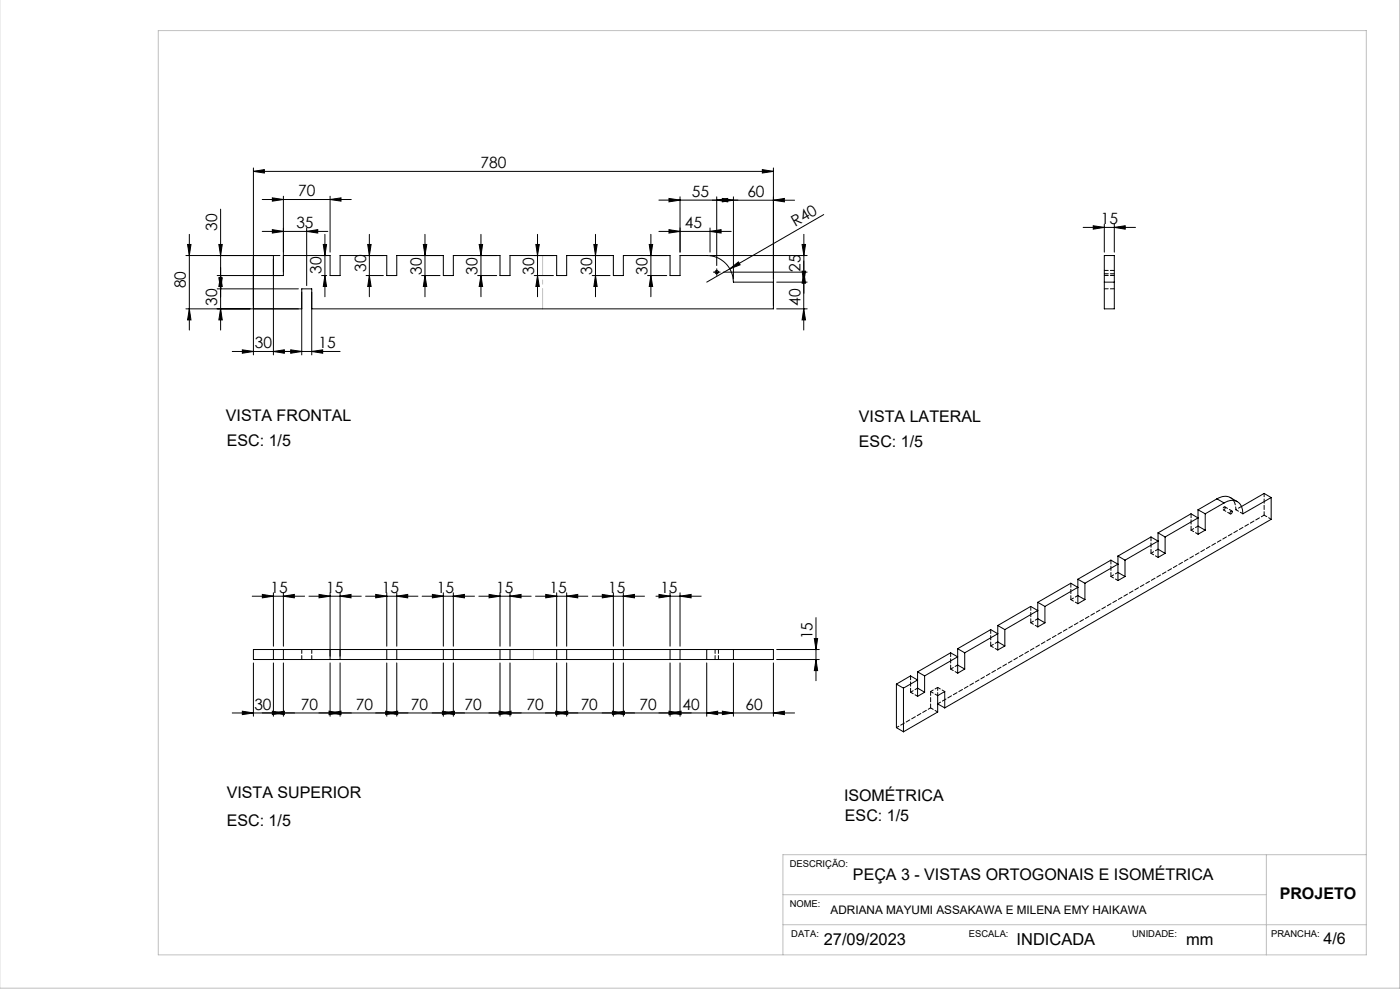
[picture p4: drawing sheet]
<svg xmlns="http://www.w3.org/2000/svg" width="420mm" height="297mm" viewBox="0 0 420 297" stroke-linecap="round" stroke-linejoin="round" font-family="sans-serif">
<g fill="none" stroke="#000" stroke-width=".3">
<path d="M76 51.4l3.3-.6v1.1zM76 50.3v56.1M76 51.4h156M78.7 59.8h26.7M81.7 59.3l3.3 .5-3.3 .5zM85 58.8v23.8h-19.8M99 59.8l3.3-.5v1zM99 58.8v16.8M197.7 60h40.7M200.7 59.5l3.3 .5-3.3 .5zM204 59v16.6M215 60l3.3-.5v1z"/>
<path d="M215 59v20.6M216.7 59.5l3.3 .5-3.3 .5zM220 59v24.6M228.7 50.8l3.3 .6-3.3 .5zM232 50.3v42.3h-138.5M55.8 76.6h28.2M56.3 73.3h1l-.5 3.3zM56.8 70.2v28.7M65.7 73.3h1l-.5 3.3zM66.2 62.7v36.2M78.7 69.4h19.7M81.7 68.8l3.3 .6-3.3 .4z"/>
<path d="M82 76.6v29.8M85 76.6h14v6h3v-6h14v6h3v-6h14v6h3v-6h14v6h3v-6h14v6h3v-6h14v6h3v-6h14v6h3v-6h8a8 8 0 0 1 8 8h12M92 69.4l3.3-.6v1zM92 68.3v17.3M97 73.3h1l-.5 3.3zM97.5 70.2v18.7M110.3 73.3h1l-.5 3.3zM110.8 70.2v18.7M127 73.3h1l-.5 3.3zM127.5 70.2v18.7M143.8 73.3h1l-.5 3.3zM144.3 70.2v18.7"/>
<path d="M160.8 73.3h1l-.5 3.3zM161.3 70.2v18.7M178.2 73.3h.9l-.5 3.3zM178.6 70.2v18.7M194.8 73.3h1l-.5 3.3zM195.3 70.2v18.7M197.7 69.4h21.7M200.7 68.8l3.3 .6-3.3 .4zM213 69.4l3.3-.6v1zM213 68.3v7.3M213 76.6h29.1M232 60l3.3-.5v1z"/>
<path d="M240.6 73.3h1.1l-.5 3.3zM241.2 70.2l-.1 28.7M247.1 64.3l-35.1 20.3M324.9 68.2h15.7M328 67.7l3.3 .5-3.3 .5zM331.3 67.2v8.4M334.3 68.2l3.3-.5v1zM334.3 67.2v8.4M56.8 92.6l.5 3.3h-1zM65.2 86.6h24.3M65.7 83.3h1l-.5 3.3zM66.2 82.6l.5 3.3h-1z"/>
<path d="M66.2 92.6l.5 3.3h-1zM90.5 92.6h-34.7M96.5 82.6h1.5M97.5 82.6l.5 3.3h-1zM109.8 82.6h5.2M110.8 82.6l.5 3.3h-1zM126.5 82.6h5.5M127.5 82.6l.5 3.3h-1zM143.3 82.6h5.7M144.3 82.6l.5 3.3h-1zM160.3 82.6h5.7M161.3 82.6l.5 3.3h-1z"/>
<path d="M177.7 82.6h5.3M178.6 82.6l.5 3.3h-.9zM194.3 82.6h5.7M195.3 82.6l.5 3.3h-1zM214.5 81.6h1M215 81.1v1M217 81.6h25.1M218.9 80.6l2.6-2.1 .5 .9zM233 92.6h9.1M233 84.6h9.1M240.6 81.3h1.1l-.6 3.3zM241.1 92.6l.6 3.3h-1.1z"/>
<path d="M241.2 81.6l.5 3.3h-1.1zM331.3 84.6v-8h3v8M331.3 84.6v8h3v-8M331.3 84.6h3M69.7 105.3h32.3M72.7 104.8l3.3 .5-3.3 .6zM82 105.3l3.3-.5v1.1zM87.2 104.8l3.3 .5-3.3 .6zM90.5 106.4v-19.8h3v19.8M93.5 105.3l3.3-.5v1.1zM347.4 159.7v7.4l2.1-1.3M347.4 159.7l9.9-5.7 2.1 1.2-9.9 5.7"/>
<path d="M347.4 159.7l2.1 1.2M359.4 152.8v7.3l2.2-1.2M359.4 152.8l2.2 1.2M359.4 157.7l2.2 1.2M361.6 154v4.9M365.1 149.5a4 4 0 0 1 4-.4l2.1 1.3M365.1 149.5l2.1 1.2M365.1 149.5l-5.7 3.3M367.2 150.7l-5.6 3.3M369.2 153.3l.3-.2a.47 .47 0 0 1 .1 .6 .47 .47 0 0 1-.6 .2zM381.4 149.1l-8.5 4.9a3.3 3.3 0 0 0-4.1-3.9l-1.6 .6M381.4 149.1v6.5l-98 56.6"/>
<path d="M381.4 149.1l-2.2-1.2-6.7 3.9M75.7 178.7h15.7M78.7 178.1l3.3 .6-3.3 .5zM82 177.7v16M85 178.7l3.3-.6v1.1zM85 177.7v16M92.7 178.7h15.7M95.7 178.1l3.3 .6-3.3 .5zM99 177.7v20M102 178.7l3.3-.6v1.1zM102 177.7v20M109.7 178.7h15.7"/>
<path d="M112.7 178.1l3.3 .6-3.3 .5zM116 177.7v16M119 178.7l3.3-.6v1.1zM119 177.7v16M126.6 178.7h15.7M129.7 178.1l3.3 .6-3.3 .5zM133 177.7v16M136 178.7l3.3-.6v1.1zM136 177.7v16M143.7 178.7h15.6M146.7 178.1l3.3 .6-3.3 .5zM150 177.7v16"/>
<path d="M153 178.7l3.3-.6v1.1zM153 177.7v16M160.7 178.7h15.7M163.7 178.1l3.3 .6-3.3 .5zM167 177.7v16M170 178.7l3.3-.6v1.1zM170 177.7v16M177.7 178.7h15.7M180.7 178.1l3.3 .6-3.3 .5zM184 177.7v16M187 178.7l3.3-.6v1.1zM187 177.7v16"/>
<path d="M196.8 178.7h13.6M197.7 178.1l3.3 .6-3.3 .5zM201 177.7v16M204 178.7l3.3-.6v1.1zM204 177.7v16M323.4 173.6v7.3l2.1-1.2M323.4 173.6l9.9-5.7 2.1 1.2-9.9 5.7M323.4 173.6l2.1 1.2M323.4 178.5l2.1 1.2M325.5 174.8v4.9M335.4 166.6l9.9-5.7 2.1 1.3-9.9 5.7M335.4 166.6v7.4l2.1-1.2"/>
<path d="M335.4 166.6l2.1 1.3M335.4 171.6l2.1 1.2M337.5 167.9v4.9M347.4 164.6l2.1 1.2M349.5 160.9v4.9M76 198.7v16M82 198.7v16M82 194.7v3M85 194.7v3M85 198.7v16M99 198.7v16M102 198.7v16"/>
<path d="M116 194.7v3M116 198.7v16M119 194.7v3M119 198.7v16M133 194.7v3M133 198.7v16M136 194.7v3M136 198.7v16M150 194.7v3M150 198.7v16M153 194.7v3M153 198.7v16"/>
<path d="M167 194.7v3M167 198.7v16M170 194.7v3M170 198.7v16M184 194.7v3M184 198.7v16M187 198.7v16M187 194.7v3M201 198.7v16M201 194.7v3M204 194.7v3M204 198.7v16"/>
<path d="M212 197.7h8M212 194.7h8M212 194.7h-136v3h136M212 194.7v3M212 198.7v16M220 194.7v3M220 194.7h12v3h-12M220 198.7v16M232 198.7v16M233 194.7h12.8M233 197.7h12.8M244.3 191.4h1l-.5 3.3z"/>
<path d="M244.8 185.1v18.9M244.8 197.7l.5 3.3h-1zM287.3 194.4l9.9-5.7 2.1 1.2-9.9 5.7M287.3 194.4v7.4l2.1-1.3M287.3 194.4l2.1 1.2M287.3 199.3l2.1 1.2M289.4 195.6v4.9M299.3 187.5v7.3l2.1-1.2M299.3 187.5l9.9-5.8 2.1 1.3-9.9 5.7M299.3 187.5l2.1 1.2M299.3 192.4l2.1 1.2M301.4 188.7v4.9"/>
<path d="M311.3 180.5l9.9-5.7 2.2 1.2-9.9 5.7M311.3 180.5v7.4l2.2-1.2M311.3 180.5l2.2 1.2M311.3 185.4l2.2 1.3M313.5 181.7v5M69.7 213.7h168.7M72.7 213.1l3.3 .6-3.3 .5zM81.7 213.1l3.3 .6-3.3 .5zM82 213.7l3.3-.6v1.1zM98.7 213.1l3.3 .6-3.3 .5zM99 213.7l3.3-.6v1.1zM115.7 213.1l3.3 .6-3.3 .5z"/>
<path d="M116 213.7l3.3-.6v1.1zM132.7 213.1l3.3 .6-3.3 .5zM133 213.7l3.3-.6v1.1zM149.7 213.1l3.3 .6-3.3 .5zM150 213.7l3.3-.6v1.1zM166.7 213.1l3.3 .6-3.3 .5zM167 213.7l3.3-.6v1.1zM183.7 213.1l3.3 .6-3.3 .5zM184 213.7l3.3-.6v1.1zM200.7 213.1l3.3 .6-3.3 .5zM201 213.7l3.3-.6v1.1zM212 213.7l3.3-.6v1.1z"/>
<path d="M216.7 213.1l3.3 .6-3.3 .5zM232 213.7l3.3-.6v1.1zM268.9 205l4.3-2.4 2.1 1.2-4.3 2.4M268.9 205l2.1 1.2M268.9 205v13.1l2.1 1.2M271 206.2v13.1M275.3 201.4v7.3l2.1-1.2M275.3 201.4l9.9-5.8 2.1 1.2-9.9 5.8M275.3 201.4l2.1 1.2M275.3 206.2l2.1 1.3M277.4 202.6v4.9M281.3 211l2.1 1.2"/>
<path d="M283.4 212.2v-4.9l-2.1 1.2v4.9l-10.3 5.9"/>
<circle cx="215" cy="81.6" r=".5"/>
</g>
<path d="M214.5 81.6h-.5M215 81.1v-.5M215 82.1v.4M215.5 81.6h.5" fill="none" stroke="#000" stroke-width=".3" stroke-dasharray="15.2 1.3 1.3 1.3"/>
<path d="M162.8 92.6v-16" fill="none" stroke="#c0c0c0" stroke-width=".3" stroke-dasharray="15.2 1.3 1.3 1.3" stroke-dashoffset="9.1"/>
<path d="M160 194.7v3" fill="none" stroke="#c0c0c0" stroke-width=".3" stroke-dasharray="15.2 1.3 1.3 1.3"/>
<path d="M419.9 -.1v296.3h-420M47.5 9.2h362.4v277h-362.4zM379.9 256.1v30.1M409.9 256.1h-175v30.1M234.9 277.1h175M234.9 268.1h145" fill="none" stroke="#c0c0c0" stroke-width=".3"/>
<g fill="#000">
<path d="M218.9 80.6l2.6-2.1 .5 .9z"/>
<path d="M76 51.4l3.3-.6v1.1zM228.7 50.8l3.3 .6-3.3 .5z"/>
<path d="M81.7 59.3l3.3 .5-3.3 .5zM99 59.8l3.3-.5v1z"/>
<path d="M215 60l3.3-.5v1zM200.7 59.5l3.3 .5-3.3 .5z"/>
<path d="M56.3 73.3h1l-.5 3.3zM56.8 92.6l.5 3.3h-1zM65.7 73.3h1l-.5 3.3zM66.2 82.6l.5 3.3h-1zM97 73.3h1l-.5 3.3zM97.5 82.6l.5 3.3h-1zM110.3 73.3h1l-.5 3.3zM110.8 82.6l.5 3.3h-1zM127 73.3h1l-.5 3.3zM127.5 82.6l.5 3.3h-1zM143.8 73.3h1l-.5 3.3zM144.3 82.6l.5 3.3h-1zM160.8 73.3h1l-.5 3.3zM161.3 82.6l.5 3.3h-1zM194.8 73.3h1l-.5 3.3zM195.3 82.6l.5 3.3h-1zM240.6 81.3h1.1l-.6 3.3zM241.1 92.6l.6 3.3h-1.1zM65.7 83.3h1l-.5 3.3zM66.2 92.6l.5 3.3h-1zM244.3 191.4h1l-.5 3.3zM244.8 197.7l.5 3.3h-1z"/>
<path d="M92 69.4l3.3-.6v1zM81.7 68.8l3.3 .6-3.3 .4z"/>
<path d="M178.2 73.3h.9l-.5 3.3zM178.6 82.6l.5 3.3h-.9z"/>
<path d="M328 67.7l3.3 .5-3.3 .5zM334.3 68.2l3.3-.5v1z"/>
<path d="M241.2 81.6l.5 3.3h-1.1zM240.6 73.3h1.1l-.5 3.3z"/>
<path d="M72.7 104.8l3.3 .5-3.3 .6zM82 105.3l3.3-.5v1.1zM216.7 59.5l3.3 .5-3.3 .5zM232 60l3.3-.5v1zM200.7 68.8l3.3 .6-3.3 .4zM213 69.4l3.3-.6v1zM87.2 104.8l3.3 .5-3.3 .6zM93.5 105.3l3.3-.5v1.1z"/>
<path d="M78.7 178.1l3.3 .6-3.3 .5zM85 178.7l3.3-.6v1.1zM81.7 213.1l3.3 .6-3.3 .5zM99 213.7l3.3-.6v1.1z"/>
<path d="M95.7 178.1l3.3 .6-3.3 .5zM102 178.7l3.3-.6v1.1z"/>
<path d="M112.7 178.1l3.3 .6-3.3 .5zM119 178.7l3.3-.6v1.1z"/>
<path d="M129.7 178.1l3.3 .6-3.3 .5zM136 178.7l3.3-.6v1.1zM115.7 213.1l3.3 .6-3.3 .5zM133 213.7l3.3-.6v1.1z"/>
<path d="M146.7 178.1l3.3 .6-3.3 .5zM153 178.7l3.3-.6v1.1zM132.7 213.1l3.3 .6-3.3 .5zM150 213.7l3.3-.6v1.1z"/>
<path d="M163.7 178.1l3.3 .6-3.3 .5zM170 178.7l3.3-.6v1.1zM166.7 213.1l3.3 .6-3.3 .5zM184 213.7l3.3-.6v1.1z"/>
<path d="M180.7 178.1l3.3 .6-3.3 .5zM187 178.7l3.3-.6v1.1z"/>
<path d="M197.7 178.1l3.3 .6-3.3 .5zM204 178.7l3.3-.6v1.1zM183.7 213.1l3.3 .6-3.3 .5zM201 213.7l3.3-.6v1.1z"/>
<path d="M72.7 213.1l3.3 .6-3.3 .5zM82 213.7l3.3-.6v1.1z"/>
<path d="M98.7 213.1l3.3 .6-3.3 .5zM116 213.7l3.3-.6v1.1z"/>
<path d="M149.7 213.1l3.3 .6-3.3 .5zM167 213.7l3.3-.6v1.1z"/>
<path d="M200.7 213.1l3.3 .6-3.3 .5zM212 213.7l3.3-.6v1.1z"/>
<path d="M216.7 213.1l3.3 .6-3.3 .5zM232 213.7l3.3-.6v1.1z"/>
</g>
<g fill="none" stroke="#000" stroke-width=".3" stroke-dasharray="1.3 .6" stroke-dashoffset=".1">
<path d="M331.3 82.6h3M331.3 86.6h3M331.3 82.1h3M334.3 81.1h-3M357.3 154v4.9M321.3 174.8v4.9M333.3 167.9v4.9M345.3 160.9v4.9M90.5 197.7v-3M93.5 197.7v-3M214.5 194.7v3M215.5 197.7v-3"/>
<path d="M285.2 195.6v4.9M297.2 188.7v4.9M309.2 181.7v4.9M273.2 202.6v4.9M279.2 207.3v4.9"/>
</g>
<g fill="none" stroke="#000" stroke-width=".3" stroke-dasharray="1.3 .6" stroke-dashoffset=".4">
<path d="M357.3 158.9l2.1-1.2M367 152.8l2.1 1.2M369.1 149.1a3.8 3.8 0 0 1 1.7 3.7M369.6 153.1l-2.1-1.2M372.9 154l-2.1-1.2M381.4 155.6l-2.2-1.2M321.3 179.7l2.1-1.2M333.3 172.8l2.1-1.3M335.4 174l-2.1-1.2M345.3 165.8l2.1-1.2M347.4 167l-2.1-1.2M359.4 160.1l-2.1-1.2"/>
<path d="M297.2 193.6l2.1-1.2M299.3 194.8l-2.1-1.2M309.2 186.6l2.2-1.2M311.4 187.9l-2.2-1.3M323.4 180.9l-2.1-1.2M268.9 218.1l10.3-5.9M273.2 207.5l2.1-1.3M275.3 208.7l-2.1-1.2M279.2 207.3l2.1-1.3M281.3 213.4l-2.1-1.2M281.3 208.5l-2.1-1.2M281.3 206v2.5"/>
<path d="M283.4 207.3l-2.1-1.3M285.2 200.5l2.1-1.2M287.3 201.7l-2.1-1.2"/>
</g>
<path d="M367.6 152.1l-.1-.1a.47 .47 0 0 0-.5 .2 .47 .47 0 0 0 .1 .6l.5-.7M281.3 210.9l97.9-56.5" fill="none" stroke="#000" stroke-width=".3" stroke-dasharray="1.3 .6" stroke-dashoffset=".3"/>
<path d="M370.8 152.8l1.7-1" fill="none" stroke="#000" stroke-width=".3" stroke-dasharray="1.3 .6" stroke-dashoffset="1"/>
<path d="M379.2 147.9v6.5" fill="none" stroke="#000" stroke-width=".3" stroke-dasharray="1.3 .6" stroke-dashoffset=".2"/>
<g font-size="4.9">
<text x="247.1" y="283.2">27/09/2023</text>
<text x="305" y="283.2">INDICADA</text>
<text x="355.9" y="283.2">mm</text>
</g>
<g font-size="4.8">
<text x="67.8" y="126.3">VISTA FRONTAL</text>
<text x="257.7" y="126.5">VISTA LATERAL</text>
<text x="68" y="133.7">ESC: 1/5</text>
<text x="257.7" y="133.9">ESC: 1/5</text>
<text x="68" y="239">VISTA SUPERIOR</text>
<text x="253.2" y="240">ISOMÉTRICA</text>
<text x="253.5" y="246">ESC: 1/5</text>
<text x="68" y="247.6">ESC: 1/5</text>
<text x="255.9" y="263.7">PEÇA 3 - VISTAS ORTOGONAIS E ISOMÉTRICA</text>
<text x="383.9" y="269.5">PROJETO</text>
<text x="397.1" y="283">4/6</text>
</g>
<g font-size="4.7">
<text x="144.2" y="50.3">780</text>
<text x="89.5" y="58.8">70</text>
<text x="207.6" y="58.9">55</text>
<text x="224.2" y="59">60</text>
<text x="65.2" y="69.1" transform="rotate(-90 65.2 69.1)">30</text>
<text x="88.9" y="68.3">35</text>
<text x="205.4" y="68.3">45</text>
<text x="238.6" y="68.1" transform="rotate(-30 238.6 68.1)">R40</text>
<text x="330.3" y="67.1">15</text>
<text x="96.5" y="82" transform="rotate(-90 96.5 82)">30</text>
<text x="109.8" y="81.5" transform="rotate(-90 109.8 81.5)">30</text>
<text x="126.5" y="82.4" transform="rotate(-90 126.5 82.4)">30</text>
<text x="143.3" y="82.4" transform="rotate(-90 143.3 82.4)">30</text>
<text x="160.3" y="82.4" transform="rotate(-90 160.3 82.4)">30</text>
<text x="177.6" y="82.4" transform="rotate(-90 177.6 82.4)">30</text>
<text x="194.3" y="82.4" transform="rotate(-90 194.3 82.4)">30</text>
<text x="240.2" y="81.5" transform="rotate(-90 240.2 81.5)">25</text>
<text x="55.8" y="86.4" transform="rotate(-90 55.8 86.4)">80</text>
<text x="65.2" y="91.7" transform="rotate(-90 65.2 91.7)">30</text>
<text x="240.1" y="91.7" transform="rotate(-90 240.1 91.7)">40</text>
<text x="76.5" y="104.3">30</text>
<text x="95.6" y="104.3">15</text>
<text x="81.2" y="177.6">15</text>
<text x="97.9" y="177.6">15</text>
<text x="114.5" y="177.6">15</text>
<text x="131" y="177.6">15</text>
<text x="148.9" y="177.6">15</text>
<text x="164.9" y="177.6">15</text>
<text x="182.5" y="177.6">15</text>
<text x="198.1" y="177.6">15</text>
<text x="243.8" y="191.5" transform="rotate(-90 243.8 191.5)">15</text>
<text x="76.3" y="212.6">30</text>
<text x="90.3" y="212.6">70</text>
<text x="106.7" y="212.6">70</text>
<text x="123.2" y="212.6">70</text>
<text x="139.4" y="212.6">70</text>
<text x="158" y="212.6">70</text>
<text x="174.2" y="212.6">70</text>
<text x="191.8" y="212.6">70</text>
<text x="204.7" y="212.6">40</text>
<text x="223.6" y="212.6">60</text>
</g>
<text font-size="3.5" x="249.2" y="274">ADRIANA MAYUMI ASSAKAWA E MILENA EMY HAIKAWA</text>
<g font-size="2.8">
<text x="236.9" y="259.8">DESCRIÇÃO:</text>
<text x="236.9" y="272">NOME:</text>
<text x="237.4" y="280.8">DATA:</text>
<text x="290.7" y="280.8">ESCALA:</text>
<text x="339.6" y="280.8">UNIDADE:</text>
<text x="381.3" y="280.8">PRANCHA:</text>
</g>
</svg>
